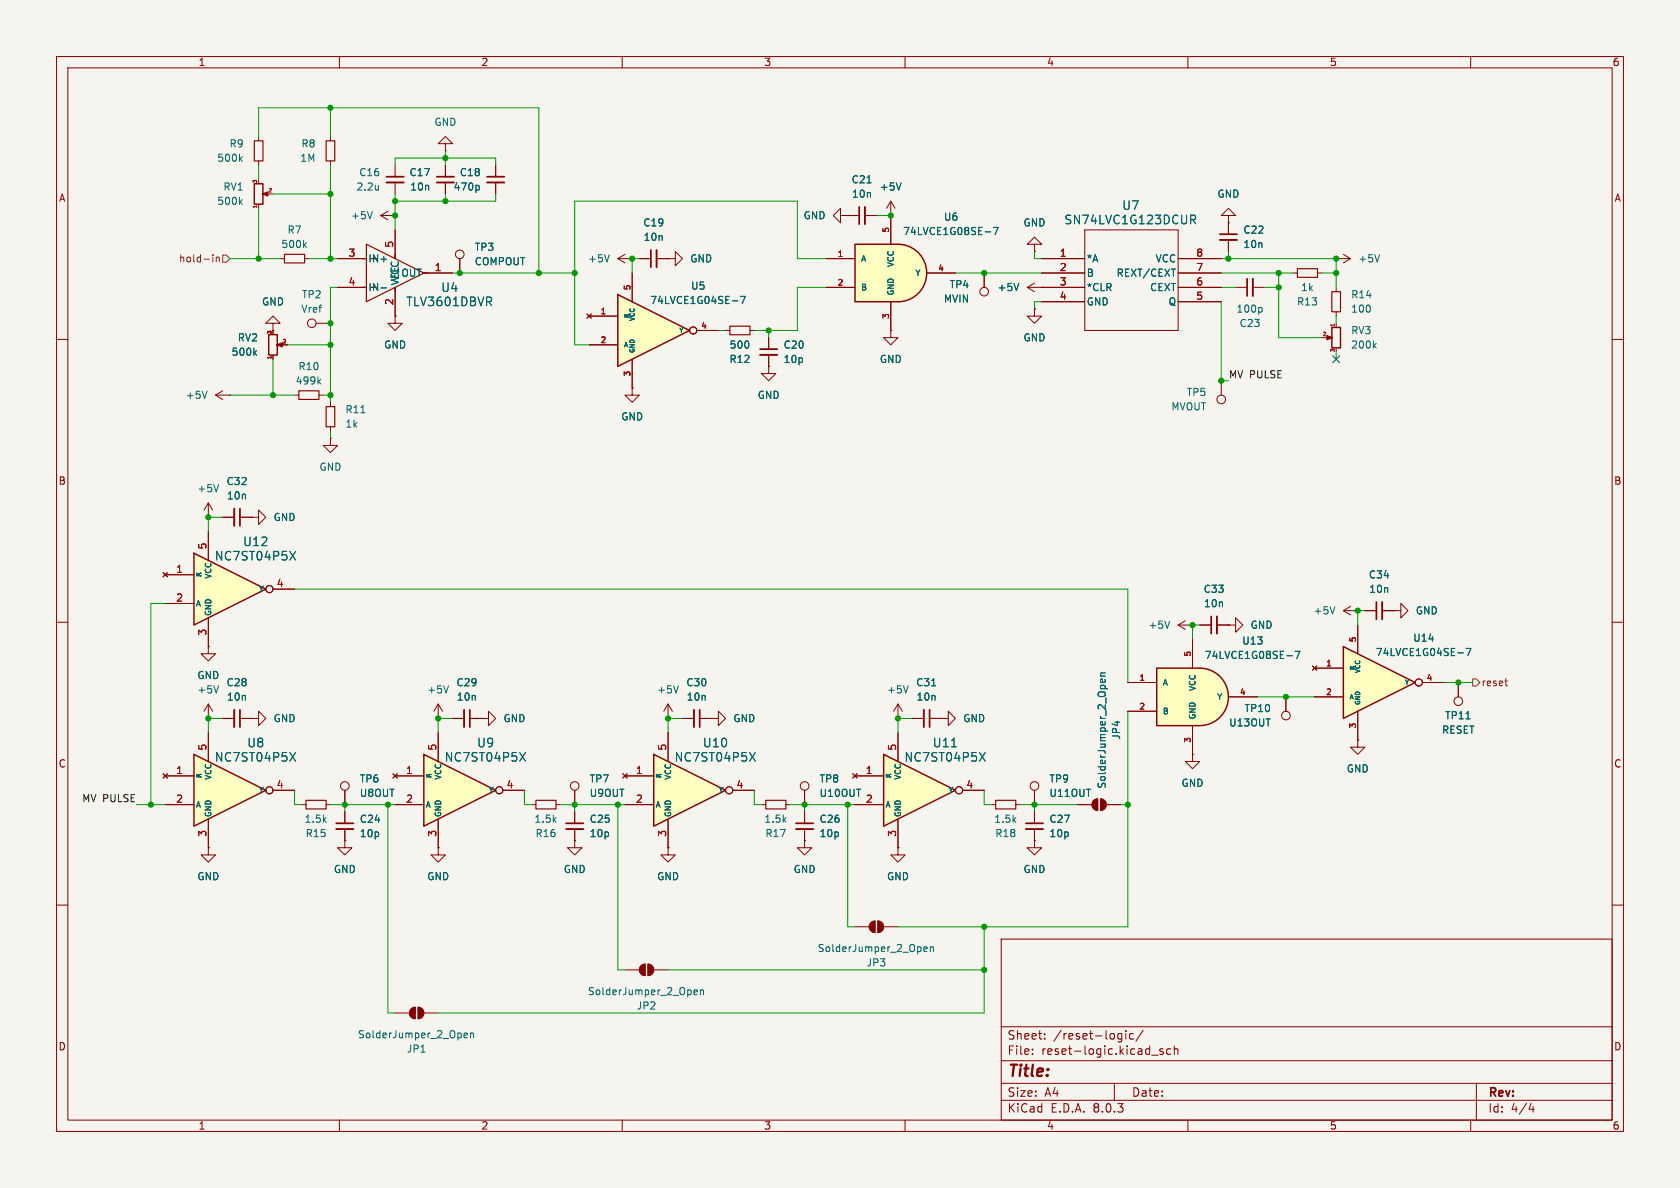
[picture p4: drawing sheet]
<svg xmlns="http://www.w3.org/2000/svg" width="297mm" height="210mm" viewBox="0 0 297 210" stroke-linecap="round" stroke-linejoin="round" font-family="sans-serif">
<path d="M0 0h297v210h-297z" fill="#f5f4ef" stroke="#f5f4ef" stroke-width=".18"/>
<g fill="none" stroke="#840000" stroke-width=".18">
<path d="M10 10h277v190h-277zM12 12h273v186h-273zM60 10v2M110 10v2M160 10v2M210 10v2M260 10v2M10 60h2M285 60h2M10 110h2M285 110h2M61 139.7v2.5"/>
<path d="M101.6 139.7v2.5M10 160h2M77.5 149.9v1.2h1.2l-1.2 1.3-1.3-1.3h1.3M77.5 149.9h.1M101.6 148.6v1.3h1.3l-1.3 1.2-1.3-1.2h1.3M101.6 148.6h.1M101.6 143.5v2M101.6 146.6v2M118.1 149.9v1.2h1.3l-1.3 1.3-1.3-1.3h1.3M118.1 149.9h.1M158.7 149.9v1.2h1.3l-1.3 1.3-1.2-1.3h1.2M158.7 149.9h.1"/>
<path d="M285 160h2M177 166h108v32h-108zM60 198v2M110 198v2M160 198v2M177 194.5h108M177 191.5h108M177 187.5h108M177 181.5h108M182.5 186.3v.1M182.5 185.5v.1M184.7 183.6v.1"/>
<path d="M184.7 182.8v.1M197 191.5v3M197.7 183.6h.6M197.7 182.8h.6M198.3 182.7v1.2l-.3 .3-.3-.1M199 182.2v.1M199 182.7v1M200.4 182.8l-.4-.1-.3 .3v.4l.1 .2h.6M202.1 182.1l-1.3 2M203.6 186.5h1.1M205.6 185.5l-.4-.1-.2 .2 .1 .2 .5 .2v.3h-.6M207 185.5l-.5-.1-.3 .3v.4l.2 .2h.6"/>
<path d="M207.6 185.5l.2-.1 .4 .1v.9M207.6 184.9v1.5M210 198v2M260 198v2M261 191.5v6.5M270.7 195l-.4 1.1h.9M271 195.6v1"/>
<circle cx="61" cy="138.9" r=".76"/>
<circle cx="101.6" cy="138.9" r=".76"/>
</g>
<path d="M100.1 146.6h3" fill="none" stroke="#840000" stroke-width=".33"/>
<path d="M100.1 145.5h3" fill="none" stroke="#840000" stroke-width=".3"/>
<path d="M156.2 133.4l12.7 6.3-12.7 6.4z" fill="#ffffc2"/>
<path d="M156.2 133.4l12.7 6.3-12.7 6.4z" fill="none" stroke="#840000" stroke-width=".25"/>
<g fill="none" stroke="#840000" stroke-width=".18">
<path d="M59.7 45.7h5.1M59.7 50.8h5.1M69.8 55.9v1.3h1.3l-1.3 1.2-1.2-1.2h1.2M69.8 55.9h.1M69.8 40.6v5.1M69.8 50.8v5.1M74.9 48.3h5.1M81.3 45.7v2.6M118.1 127h.1M118.1 124.5l-.8 1.2M118.1 124.5v2.5M118.1 124.5l.8 1.2"/>
<path d="M150.7 136.8l.8 .7M151.1 137.2h5.1M151.5 136.8l-.8 .7M158.7 127h.1M158.7 124.5v2.5M158.7 129.5v5.1M158.7 124.5l-.7 1.2M158.7 124.5l.8 1.2M161.3 127h2M164.3 127h2.1M166.4 127h1.2v-1.3l1.3 1.3-1.3 1.3v-1.3M166.4 127h.1"/>
<path d="M170.2 139.7h3.8M182.9 139.7v2.5M61 143.5v2M61 146.6v2M151.1 142.2h5.1M158.7 144.8v5.1M175.3 142.2h.7M179.6 142.2h.7M182.9 148.6v1.3h1.2l-1.2 1.2-1.3-1.2h1.3M182.9 148.6h.1M182.9 143.5v2M182.9 146.6v2"/>
<path d="M190.5 142.2h2.5M193.3 141.5l.8-.3v2.1a1.02 1.02 0 0 1-1-.7 1.02 1.02 0 0 1 .2-1.1zM194.6 141.2a1.02 1.02 0 0 1 1 1 1.02 1.02 0 0 1-1 1.1zM195.6 142.2h2.5M110.5 171.5h2.5M113.3 170.7l.7-.3v2.1a1.02 1.02 0 0 1-.9-.7 1.02 1.02 0 0 1 .2-1.1zM114.6 170.4a1.02 1.02 0 0 1 1 1.1 1.02 1.02 0 0 1-1 1zM115.6 171.5h2.5M151.1 163.8h2.6M154 163.1l.7-.3v2a1.02 1.02 0 0 1-.9-.6 1.02 1.02 0 0 1 .2-1.1zM155.2 162.8a1.02 1.02 0 0 1 1 1 1.02 1.02 0 0 1-1 1zM156.2 163.8h2.5"/>
<circle cx="81.3" cy="45" r=".76"/>
<circle cx="169.5" cy="139.7" r=".63"/>
<circle cx="182.9" cy="138.9" r=".76"/>
</g>
<g fill="none" stroke="#006464" stroke-width=".18">
<path d="M67.4 50.9h.9M194.6 119.5h.8M195.4 119h-.8v.3l.1 .2M119.9 121.2l-.4 1.3M160.6 121.2l-.5 1.3M164.7 121.2h.7M168.2 132h.9M173.2 133l1 1.6M174.2 133l-1 1.6M195.3 120.1l.1 .4-.2 .2-.6-.1v-.5h.3l.1 .6M122.7 175.4l.6-.1-.1-.2-.3-.1-.2 .2v.6h.5M123.8 175.1l.2-.1 .3 .1 .1 .7"/>
<path d="M123.8 175v.8M163.3 167.8l.6-.1v-.3h-.4l-.2 .2 .1 .6h.5M164.5 167.5l.1-.1h.3l.1 .8M164.5 167.4v.8"/>
</g>
<path d="M163.3 125.5v3M59.4 146.6h3.1M181.4 146.6h3" fill="none" stroke="#840000" stroke-width=".33"/>
<path d="M164.3 125.5v3M59.4 145.5h3.1M181.4 145.5h3" fill="none" stroke="#840000" stroke-width=".3"/>
<path d="M64 50.8h.8M64 45.7h.8M64.8 43.2l10.1 5.1-10.1 5zM69.8 45v.7M69.8 50.8v.8M74.9 48.3h.8M176 141.5h3.6v1.5h-3.6z" fill="none" stroke="#840000" stroke-width=".2"/>
<g fill="#840000" stroke="#840000" stroke-width=".18">
<path d="M155.2 162.8a1.02 1.02 0 0 1 1 1 1.02 1.02 0 0 1-1 1z"/>
<path d="M154 163.1l.7-.3v2a1.02 1.02 0 0 1-.9-.6 1.02 1.02 0 0 1 .2-1.1z"/>
<path d="M114.6 170.4a1.02 1.02 0 0 1 1 1.1 1.02 1.02 0 0 1-1 1z"/>
<path d="M113.3 170.7l.7-.3v2.1a1.02 1.02 0 0 1-.9-.7 1.02 1.02 0 0 1 .2-1.1z"/>
<path d="M194.6 141.2a1.02 1.02 0 0 1 1 1 1.02 1.02 0 0 1-1 1.1z"/>
<path d="M193.3 141.5l.8-.3v2.1a1.02 1.02 0 0 1-1-.7 1.02 1.02 0 0 1 .2-1.1z"/>
</g>
<path d="M109.2 52.1l12.7 6.3-12.7 6.4z" fill="#ffffc2"/>
<path d="M109.2 52.1l12.7 6.3-12.7 6.4z" fill="none" stroke="#840000" stroke-width=".25"/>
<g fill="none" stroke="#840000" stroke-width=".18">
<path d="M103.8 55.5l.7 .8M104.1 55.9h5.1M104.5 55.5l-.7 .8M109.2 45.7l1.3 .8M109.2 45.7h2.6M110.5 45l-1.3 .7M111.8 45.7h.1M111.8 48.3v5M113 45.7h2.1M116.1 45.7h2M118.1 45.7h1.3v-1.2l1.2 1.2-1.2 1.3v-1.3M118.1 45.7h.1"/>
<path d="M123.2 58.4h3.8M128.3 58.4h.7M132.6 58.4h.7M104.1 61h5.1M111.8 68.6v1.3h1.2l-1.2 1.2-1.3-1.2h1.3M111.8 68.6h.1M111.8 63.5v5.1M120.6 127h2.1M123.7 127h2M125.7 127h1.3v-1.3l1.3 1.3-1.3 1.3v-1.3M125.7 127h.1M142.2 139.7v2.5"/>
<circle cx="122.6" cy="58.4" r=".63"/>
<circle cx="142.2" cy="138.9" r=".76"/>
</g>
<path d="M107.7 45l-.4 1.3M129.5 53.2h.9M130.9 52.4h.9l-.6 1.3" fill="none" stroke="#006464" stroke-width=".18"/>
<path d="M129 57.7h3.6v1.5h-3.6z" fill="none" stroke="#840000" stroke-width=".2"/>
<path d="M116.1 44.2v3M122.7 125.5v3" fill="none" stroke="#840000" stroke-width=".33"/>
<path d="M115.1 44.2v3M123.7 125.5v3" fill="none" stroke="#840000" stroke-width=".3"/>
<path d="M115.6 133.4l12.7 6.3-12.7 6.4z" fill="#ffffc2"/>
<path d="M115.6 133.4l12.7 6.3-12.7 6.4z" fill="none" stroke="#840000" stroke-width=".25"/>
<g fill="none" stroke="#840000" stroke-width=".18">
<path d="M110.1 136.8l.8 .7M110.5 137.2h5.1M110.9 136.8l-.8 .7M118.1 129.5v5.1M129.5 139.7h3.8M110.5 142.2h5.1M118.1 144.8v5.1"/>
<circle cx="128.9" cy="139.7" r=".63"/>
</g>
<path d="M132.5 133l1 1.6M133.5 133l-1 1.6" fill="none" stroke="#006464" stroke-width=".18"/>
<path d="M74.9 133.4l12.7 6.3-12.7 6.4z" fill="#ffffc2"/>
<path d="M74.9 133.4l12.7 6.3-12.7 6.4z" fill="none" stroke="#840000" stroke-width=".25"/>
<g fill="none" stroke="#840000" stroke-width=".18">
<path d="M69.5 136.8l.7 .7M69.8 137.2h5.1M70.2 136.8l-.7 .7M77.5 127h.1M77.5 124.5v2.5M77.5 129.5v5.1M77.5 124.5l-.8 1.2M77.5 124.5l.7 1.2M80 127h2M83.1 127h2M85.1 127h1.3v-1.3l1.2 1.3-1.2 1.3v-1.3M85.1 127h.1"/>
<path d="M88.9 139.7h3.8M210.8 133.4v1.2h1.3l-1.3 1.3-1.3-1.3h1.3M210.8 133.4h.1M61 148.6v1.3h1.2l-1.2 1.2-1.3-1.2h1.3M61 148.6h.1M69.8 142.2h5.1M77.5 144.8v5.1"/>
<circle cx="88.3" cy="139.7" r=".63"/>
</g>
<path d="M79.3 121.2l-.4 1.3M91.9 133l1 1.6M92.9 133l-1 1.6" fill="none" stroke="#006464" stroke-width=".18"/>
<path d="M82 125.5v3" fill="none" stroke="#840000" stroke-width=".33"/>
<path d="M83.1 125.5v3" fill="none" stroke="#840000" stroke-width=".3"/>
<path d="M237.5 114.3l12.7 6.4-12.7 6.3z" fill="#ffffc2"/>
<path d="M237.5 114.3l12.7 6.4-12.7 6.3z" fill="none" stroke="#840000" stroke-width=".25"/>
<g fill="none" stroke="#840000" stroke-width=".18">
<path d="M208.3 110.5h2.5M208.3 110.5l1.2 .8M209.5 109.7l-1.2 .8M210.8 110.5h.1M212.1 110.5h2M215.1 110.5h2.1M232 117.7l.8 .8M232.4 118.1h5.1M232.8 117.7l-.8 .8M237.5 108l1.3 .7M237.5 108h2.5M238.8 107.2l-1.3 .8"/>
<path d="M240 108h.1M240 110.5v5.1M227.3 123.2v2.5M232.4 123.2h5.1M240 130.8v1.3h1.3l-1.3 1.3-1.2-1.3h1.2M240 130.8h.1M240 125.7v5.1M251.5 120.7h3.8M257.8 120.7v2.5"/>
<circle cx="227.3" cy="126.5" r=".76"/>
<circle cx="250.8" cy="120.6" r=".63"/>
<circle cx="257.8" cy="124" r=".76"/>
</g>
<path d="M206.8 109.8l-.4 1.3M236 107.3l-.4 1.2M257.7 115.4h1M259.2 114.6h.8l-.5 1.3M259.2 127.1h.7" fill="none" stroke="#006464" stroke-width=".18"/>
<path d="M215.1 109v3" fill="none" stroke="#840000" stroke-width=".33"/>
<path d="M214.1 109v3" fill="none" stroke="#840000" stroke-width=".3"/>
<path d="M204.5 118.1h7.6v10.2h-7.6z" fill="#ffffc2"/>
<path d="M212.1 118.1a5.1 5.1 0 0 1 5.1 5.1 5.1 5.1 0 0 1-5.1 5.1z" fill="#ffffc2" stroke="#ffffc2" stroke-width=".18"/>
<path d="M235.5 57.9h1.5v3.6h-1.5zM204.5 118.1h7.6a5.1 5.1 0 0 1 5.1 5.1 5.1 5.1 0 0 1-5.1 5.1h-7.6z" fill="none" stroke="#840000" stroke-width=".25"/>
<g fill="none" stroke="#840000" stroke-width=".18">
<path d="M217.2 38.1h1.2l-1.2-1.3-1.3 1.3h1.3v1.3M217.2 39.4h.1M217.2 39.4v2M157.5 58.4v1.3h1.2l-1.2 1.3-1.3-1.3h1.3M157.5 58.4h.1M174 48.3v2.5M184.1 45.7h7.7M184.1 48.3h7.7M184.1 50.8h7.7M184.1 53.3h7.7M191.8 40.6h16.5v17.8h-16.5zM208.3 45.7h7.6"/>
<path d="M208.3 48.3h7.6M208.3 50.8h7.6M208.3 53.3h7.6M217.2 42.4v2.1M218.4 50.8h2.1M221.5 50.8h2M228.6 48.3h.8M232.9 48.3h.8M233.7 59.7h1M236.2 45.7h.1M236.2 45.7h2.6M236.2 50.8v.8"/>
<path d="M236.2 55.1v.8M236.2 57.2v.6M237.5 45l1.3 .7M238.8 45.7l-1.3 .8M215.9 67.3v2.6M236.2 61.6v.6M210.8 113v5.1M217.2 110.5h1.2v-1.3l1.3 1.3-1.3 1.3v-1.3M217.2 110.5h.1M241.3 108h2M244.3 108h2.1M246.4 108h1.2v-1.3l1.3 1.3-1.3 1.2v-1.2"/>
<path d="M246.4 108h.1M199.4 120.7h5.1M199.4 125.7h5.1M210.8 128.3v5.1M217.2 123.2h5M134.6 142.2h.8M138.9 142.2h.8M142.2 148.6v1.3h1.3l-1.3 1.2-1.2-1.2h1.2M142.2 148.6h.1M142.2 143.5v2M142.2 146.6v2M69.8 179.1h2.6"/>
<path d="M72.7 178.4l.7-.3v2a1.02 1.02 0 0 1-.9-.6 1.02 1.02 0 0 1 .2-1.1zM73.9 178.1a1.02 1.02 0 0 1 1 1 1.02 1.02 0 0 1-1 1zM74.9 179.1h2.6"/>
<circle cx="174" cy="51.6" r=".76"/>
<circle cx="215.9" cy="70.6" r=".76"/>
</g>
<path d="M210.5 38h.6l.3 .3-.2 .5h-.7M210.9 38.8l.5 .8M222.9 54.3l.2 .3v.3l-.2 .3M243.9 45l-.4 1.3M242.9 61.1l.4 .4M243.3 60.7l-.5 .5M227.5 115.9h1M229 115.1h.8l-.5 1.3M82 183l.6-.1v-.2l-.4-.1-.2 .2 .1 .6h.5M83.2 182.7l.2-.1 .3 .1v.8M83.2 182.6v.9" fill="none" stroke="#006464" stroke-width=".18"/>
<path d="M215.6 42.4h3.1M221.5 49.3v3M244.3 106.4v3.1M140.7 146.6h3.1" fill="none" stroke="#840000" stroke-width=".33"/>
<path d="M215.6 41.4h3.1M220.5 49.3v3M243.3 106.4v3.1M140.7 145.5h3.1" fill="none" stroke="#840000" stroke-width=".3"/>
<path d="M229.4 47.5h3.5v1.5h-3.5zM235.5 51.6h1.5v3.5h-1.5zM135.4 141.5h3.5v1.5h-3.5z" fill="none" stroke="#840000" stroke-width=".2"/>
<g fill="#840000" stroke="#840000" stroke-width=".18">
<path d="M234.6 59.3l1 .4h-.3h.3l-1 .4z"/>
<path d="M73.9 178.1a1.02 1.02 0 0 1 1 1 1.02 1.02 0 0 1-1 1z"/>
<path d="M72.7 178.4l.7-.3v2a1.02 1.02 0 0 1-.9-.6 1.02 1.02 0 0 1 .2-1.1z"/>
</g>
<path d="M235.9 57.3v.3" fill="none" stroke="#a90000" stroke-width=".18"/>
<path d="M151.2 43.2h7.6v10.1h-7.6z" fill="#ffffc2"/>
<path d="M158.8 43.2a5.1 5.1 0 0 1 5 5.1 5.1 5.1 0 0 1-5 5z" fill="#ffffc2" stroke="#ffffc2" stroke-width=".18"/>
<path d="M45 32.5h1.5v3.6h-1.5zM151.2 43.2h7.6a5.1 5.1 0 0 1 5 5.1 5.1 5.1 0 0 1-5 5h-7.6z" fill="none" stroke="#840000" stroke-width=".25"/>
<g fill="none" stroke="#840000" stroke-width=".18">
<path d="M45.7 24.1v.8M45.7 28.4v.8M45.7 31.8v.6M45.7 36.2v.6M47.3 34.3h1M67.3 38.1h2.5M67.3 38.1l1.3 .8M68.6 37.3l-1.3 .8M69.8 38.1h.1M78.7 25.4h1.3l-1.3-1.3-1.2 1.3h1.2v1.3M78.7 26.7h.1M148.6 38.1v-1.3l-1.3 1.3 1.3 1.3v-1.3h1.3"/>
<path d="M149.9 38.1h.1M149.9 38.1h2M152.9 38.1h2M157.5 38.1h.1M157.5 35.6v7.6M157.5 35.6l-.8 1.2M157.5 35.6l.7 1.2M135.9 59.7v2M146 45.7h5.1M146 50.8h5.1M157.5 53.3v5.1M163.8 48.3h5.1"/>
<path d="M181.6 50.8h2.5M181.6 50.8l1.3 .8M182.9 54.6v1.3h1.2l-1.2 1.3-1.3-1.3h1.3M182.9 54.6h.1M182.9 43.2h1.2l-1.2-1.3-1.3 1.3h1.3v1.3M182.9 44.5h.1M182.9 50l-1.3 .8M184.1 50.8h.1M135.9 64.8v1.2h1.3l-1.3 1.3-1.3-1.3h1.3M135.9 64.8h.1M135.9 62.7v2.1M53.3 142.2h.8"/>
<path d="M57.7 142.2h.7M94 142.2h.7M98.3 142.2h.8"/>
</g>
<path d="M42.5 35.7l.3 .4M42.5 28l.3 .5M42.8 35.3l-.5 .5M42.8 27.7l-.5 .5M65.8 37.4l-.4 1.3M153.3 32.3h.7M159.3 32.3l-.4 1.3M174.2 41h.9M175.6 40.2h.9l-.6 1.3M180.1 50.1l-.4 1.3" fill="none" stroke="#006464" stroke-width=".18"/>
<path d="M45 24.9h1.5v3.5h-1.5zM54.1 141.5h3.6v1.5h-3.6zM94.7 141.5h3.6v1.5h-3.6z" fill="none" stroke="#840000" stroke-width=".2"/>
<path d="M152.9 36.6v3M134.4 62.7h3" fill="none" stroke="#840000" stroke-width=".33"/>
<path d="M151.9 36.6v3M134.4 61.7h3" fill="none" stroke="#840000" stroke-width=".3"/>
<path d="M46.4 34.3l1-.4v.8l-1-.4h.2z" fill="#840000" stroke="#840000" stroke-width=".18"/>
<path d="M45.4 36.3v.4" fill="none" stroke="#a90000" stroke-width=".18"/>
<path d="M34.3 97.8l12.7 6.3-12.7 6.4z" fill="#ffffc2"/>
<path d="M34.3 97.8l12.7 6.3-12.7 6.4z" fill="none" stroke="#840000" stroke-width=".25"/>
<g fill="none" stroke="#840000" stroke-width=".18">
<path d="M36.8 94v5.1M28.8 101.2l.8 .8M29.2 101.6h5.1M29.2 106.7h5.1M29.6 101.2l-.8 .8M36.8 114.3v1.3h1.3l-1.3 1.2-1.2-1.2h1.2M36.8 114.3h.1M36.8 109.2v5.1M48.3 104.1h3.8M36.8 127h.1M36.8 124.5v2.5M36.8 124.5l-.7 1.2"/>
<path d="M36.8 124.5l.8 1.2M39.4 127h2M42.4 127h2M44.4 127h1.3v-1.3l1.3 1.3-1.3 1.3v-1.3M44.4 127h.1"/>
<circle cx="47.6" cy="104.1" r=".63"/>
</g>
<path d="M51.2 97.5l1.1 1.5M52.3 97.5l-1.1 1.5M38.6 121.2l-.4 1.3" fill="none" stroke="#006464" stroke-width=".18"/>
<path d="M41.4 125.5v3" fill="none" stroke="#840000" stroke-width=".33"/>
<path d="M42.4 125.5v3" fill="none" stroke="#840000" stroke-width=".3"/>
<path d="M34.3 133.4l12.7 6.3-12.7 6.4z" fill="#ffffc2"/>
<path d="M47.5 59.2h1.5v3.6h-1.5zM34.3 133.4l12.7 6.3-12.7 6.4z" fill="none" stroke="#840000" stroke-width=".25"/>
<g fill="none" stroke="#840000" stroke-width=".18">
<path d="M58.4 24.1v.8M58.4 28.4v.8M69.8 29.2v2M69.8 32.3v2M78.7 29.2v2M78.7 32.3v2M87.6 29.2v2M87.6 32.3v2M149.9 38.1h.1M149.9 38.1h2M152.9 38.1h2M157.5 38.1h.1"/>
<path d="M157.5 38.1v5.1M217.2 39.4h.1M217.2 39.4v2M48.3 57.2h1.2l-1.2-1.3-1.3 1.3h1.3v1.2M48.3 58.4h.1M48.3 58.4v.7M49.5 45.7h.8M53.8 45.7h.8M55.9 57.2h2.5M59.7 45.7h5.1M59.7 50.8h5.1M69.8 55.9h.1"/>
<path d="M69.8 40.6v5.1M69.8 50.8v5.1M74.9 48.3h5.1M81.3 45.7v2.6M103.8 55.5l.7 .8M104.1 55.9h5.1M104.5 55.5l-.7 .8M111.8 48.3v5M113 45.7h2.1M116.1 45.7h2M118.1 45.7h.1M123.2 58.4h3.8"/>
<path d="M128.3 58.4h.7M132.6 58.4h.7M135.9 59.7v2M146 45.7h5.1M146 50.8h5.1M157.5 58.4h.1M157.5 53.3v5.1M163.8 48.3h5.1M174 48.3v2.5M182.9 54.6h.1M182.9 44.5h.1M184.1 50.8h.1"/>
<path d="M184.1 45.7h7.7M184.1 50.8h7.7M184.1 48.3h7.7M184.1 53.3h7.7M208.3 45.7h7.6M208.3 50.8h7.6M208.3 48.3h7.6M208.3 53.3h7.6M217.2 42.4v2.1M38.1 69.9l1.3 .7M38.1 69.9h2.5M39.4 69.1l-1.3 .8"/>
<path d="M40.6 69.9h.1M48.3 62.9v.6M49.8 61h1M52.1 69.9h.7M56.4 69.9h.7M58.4 77.5v1.2h1.3l-1.3 1.3-1.3-1.3h1.3M58.4 77.5h.1M58.4 71.1v.8M58.4 75.4v.8M104.1 61h5.1M111.8 68.6h.1M111.8 63.5v5.1"/>
<path d="M135.9 64.8h.1M135.9 62.7v2.1M36.8 91.4h.1M36.8 88.9v2.5M36.8 94v5.1M36.8 88.9l-.7 1.3M36.8 88.9l.8 1.3M39.4 91.4h2M42.4 91.4h2M44.4 91.4h1.3v-1.2l1.3 1.2-1.3 1.3v-1.3M44.4 91.4h.1M28.8 101.2l.8 .8"/>
<path d="M29.2 101.6h5.1M29.2 106.7h5.1M29.6 101.2l-.8 .8M36.8 114.3h.1M36.8 109.2v5.1M48.3 104.1h3.8M210.8 113v5.1M212.1 110.5h2M215.1 110.5h2.1M217.2 110.5h.1M232 117.7l.8 .8M232.4 118.1h5.1"/>
<path d="M232.8 117.7l-.8 .8M240 110.5v5.1M241.3 108h2M244.3 108h2.1M246.4 108h.1M28.8 136.8l.8 .7M29.2 137.2h5.1M29.6 136.8l-.8 .7M36.8 129.5v5.1M39.4 127h2M42.4 127h2M44.4 127h.1"/>
<path d="M48.3 139.7h3.8M61 139.7v2.5M69.5 136.8l.7 .7M69.8 137.2h5.1M70.2 136.8l-.7 .7M77.5 129.5v5.1M80 127h2M83.1 127h2M85.1 127h.1M88.9 139.7h3.8M101.6 139.7v2.5M110.1 136.8l.8 .7"/>
<path d="M110.5 137.2h5.1M110.9 136.8l-.8 .7M118.1 129.5v5.1M120.6 127h2.1M123.7 127h2M125.7 127h.1M129.5 139.7h3.8M142.2 139.7v2.5M150.7 136.8l.8 .7M151.1 137.2h5.1M151.5 136.8l-.8 .7M158.7 129.5v5.1"/>
<path d="M161.3 127h2M164.3 127h2.1M166.4 127h.1M170.2 139.7h3.8M182.9 139.7v2.5M199.4 120.7h5.1M199.4 125.7h5.1M210.8 133.4h.1M210.8 128.3v5.1M217.2 123.2h5M227.3 123.2v2.5M232.4 123.2h5.1"/>
<path d="M240 130.8h.1M240 125.7v5.1M251.5 120.7h3.8M257.8 120.7v2.5M29.2 142.2h5.1M36.8 149.9v1.2h1.3l-1.3 1.3-1.2-1.3h1.2M36.8 149.9h.1M36.8 144.8v5.1M61 148.6h.1M61 143.5v2M61 146.6v2M69.8 142.2h5.1"/>
<path d="M77.5 149.9h.1M77.5 144.8v5.1M101.6 148.6h.1M101.6 143.5v2M101.6 146.6v2M110.5 142.2h5.1M118.1 149.9h.1M118.1 144.8v5.1M142.2 148.6h.1M142.2 143.5v2M142.2 146.6v2M151.1 142.2h5.1"/>
<path d="M158.7 149.9h.1M158.7 144.8v5.1M182.9 148.6h.1M182.9 143.5v2M182.9 146.6v2M190.5 142.2h2.5M195.6 142.2h2.5"/>
<circle cx="55.1" cy="57.1" r=".76"/>
<circle cx="122.6" cy="58.4" r=".63"/>
<circle cx="47.6" cy="104.1" r=".63"/>
<circle cx="47.6" cy="139.7" r=".63"/>
<circle cx="88.3" cy="139.7" r=".63"/>
<circle cx="128.9" cy="139.7" r=".63"/>
<circle cx="169.5" cy="139.7" r=".63"/>
<circle cx="250.8" cy="120.6" r=".63"/>
</g>
<g fill="none" stroke="#006464" stroke-width=".18">
<path d="M66.9 32.8v.8M66.9 33.5h-.1M84.5 32.8l.2 .2v.4l-.2 .2M153.3 32.3h.7M159.3 32.3l-.4 1.3M210.5 38h.6l.3 .3-.2 .5h-.7M210.9 38.8l.5 .8M53.8 43.3l.4 .5M54.2 42.9l-.5 .5M67.4 50.9h.9M129.5 53.2h.9M130.9 52.4h.9l-.6 1.3"/>
<path d="M174.2 41h.9M175.6 40.2h.9l-.6 1.3M180.1 50.1l-.4 1.3M36.6 69.2l-.4 1.2M45 62.3l.4 .5M45.4 62l-.5 .4M56.3 67.4l.4 .5M56.7 67l-.5 .5M63.8 73h.7M38.6 85.7l-.4 1.2M51.2 97.5l1.1 1.5M52.3 97.5l-1.1 1.5"/>
<path d="M194.6 119.5h.8M195.4 119h-.8v.3l.1 .2M227.5 115.9h1M229 115.1h.8l-.5 1.3M257.7 115.4h1M259.2 114.6h.8l-.5 1.3M51.2 133l1.1 1.6M52.3 133l-1.1 1.6M91.9 133l1 1.6M92.9 133l-1 1.6M132.5 133l1 1.6M133.5 133l-1 1.6"/>
<path d="M164.7 121.2h.7M168.2 132h.9M173.2 133l1 1.6M174.2 133l-1 1.6M195.3 120.1l.1 .4-.2 .2-.6-.1v-.5h.3l.1 .6M259.2 127.1h.7"/>
</g>
<path d="M68.3 32.3h3.1M77.2 32.3h3.1M86.1 32.3h3.1M41.4 89.9v3.1" fill="none" stroke="#840000" stroke-width=".33"/>
<path d="M68.3 31.2h3.1M77.2 31.2h3.1M86.1 31.2h3.1M42.4 89.9v3.1" fill="none" stroke="#840000" stroke-width=".3"/>
<path d="M57.7 24.9h1.5v3.5h-1.5zM50.3 45h3.5v1.5h-3.5zM52.8 69.1h3.6v1.5h-3.6zM57.7 71.9h1.5v3.5h-1.5z" fill="none" stroke="#840000" stroke-width=".2"/>
<path d="M48.9 61l1-.4v.7l-1-.3h.2z" fill="#840000" stroke="#840000" stroke-width=".18"/>
<path d="M47.9 63v.4" fill="none" stroke="#a90000" stroke-width=".18"/>
<path d="M37.6 45v.2M37.6 45.5v.8M38.2 45.5v.8M38.2 45.6l.2-.1h.3l.1 .8M39.4 45.1h.6l.6 .6-.6 .7h-.6zM260.3 120h.7l.6 .7-.6 .6h-.7zM266 120.4h.5M266.3 121.2h.2" fill="none" stroke="#725600" stroke-width=".18"/>
<g fill="none" stroke="#009600" stroke-width=".18">
<path d="M58.4 19.1v5M45.7 24.1v-5h49.5v29.2M45.7 29.2v2.6M45.7 36.8v8.9M48.3 34.3h10.1M58.4 29.2v16.5M69.8 29.2v-1.3h17.8v1.3M69.8 34.3v6.3M78.7 26.7v2.5M78.7 34.3v1.3M87.6 34.3v1.3h-17.8M154.9 38.1h2.6"/>
<path d="M40.6 45.7h8.9M54.6 45.7h5.1M59.7 50.8h-1.3v20.3M80 48.3h21.6M113 45.7h-1.2v2.6M127 58.4h1.3M135.9 58.4v1.3M146 50.8h-5v7.6h-7.7M146 45.7h-5v-10.1h-39.4v25.4h2.5M168.9 48.3h15.2M182.9 44.5v1.2h1.2M184.1 53.3h-1.2v1.3"/>
<path d="M215.9 50.8h2.5M215.9 45.7h20.3v5.1M215.9 48.3h12.7M215.9 53.3v14h1.3M217.2 44.5v1.2M223.5 50.8h2.6M226.1 48.3v11.4h7.6M233.7 48.3h2.5M236.2 55.9v1.3M40.6 69.9h11.5M48.3 63.5v6.4M50.8 61h7.6"/>
<path d="M57.1 69.9h1.3M58.4 76.2v1.3M236.2 62.2v1.3M39.4 91.4h-2.6v2.6M29.2 106.7h-2.5v35.5M52.1 104.1h147.3v16.6M212.1 110.5h-1.3v2.5M241.3 108h-1.3v2.5M39.4 127h-2.6v2.5M52.1 139.7v2.5h1.2M80 127h-2.5v2.5M92.7 139.7v2.5h1.3"/>
<path d="M120.6 127h-2.5v2.5M133.3 139.7v2.5h1.3M161.3 127h-2.6v2.5M174 139.7v2.5h1.3M199.4 125.7v38.1h-40.7M222.2 123.2h10.2M255.3 120.7h5M24.1 142.2h5.1M58.4 142.2h11.4M61 142.2v1.3M68.6 142.2v36.9h1.2M99.1 142.2h11.4"/>
<path d="M101.6 142.2v1.3M109.2 142.2v29.3h1.3M139.7 142.2h11.4M142.2 142.2v1.3M149.9 142.2v21.6h1.2M180.3 142.2h10.2M182.9 142.2v1.3M198.1 142.2h1.3M118.1 171.5h55.9M174 163.8v15.3h-96.5"/>
</g>
<path d="M235.6 62.9l1.2 1.2M236.8 62.9l-1.2 1.2" fill="none" stroke="#000084" stroke-width=".18"/>
<g fill="#009600" stroke="#009600" stroke-width=".18">
<circle cx="58.4" cy="61" r=".46"/>
<circle cx="58.4" cy="69.9" r=".46"/>
<circle cx="45.7" cy="45.7" r=".46"/>
<circle cx="36.8" cy="91.4" r=".46"/>
<circle cx="58.4" cy="45.7" r=".46"/>
<circle cx="58.4" cy="57.2" r=".46"/>
<circle cx="48.3" cy="69.9" r=".46"/>
<circle cx="26.7" cy="142.2" r=".46"/>
<circle cx="61" cy="142.2" r=".46"/>
<circle cx="36.8" cy="127" r=".46"/>
<circle cx="78.7" cy="35.6" r=".46"/>
<circle cx="58.4" cy="34.3" r=".46"/>
<circle cx="69.8" cy="35.6" r=".46"/>
<circle cx="69.8" cy="38.1" r=".46"/>
<circle cx="58.4" cy="19.1" r=".46"/>
<circle cx="78.7" cy="27.9" r=".46"/>
<circle cx="81.3" cy="48.3" r=".46"/>
<circle cx="95.2" cy="48.3" r=".46"/>
<circle cx="101.6" cy="48.3" r=".46"/>
<circle cx="111.8" cy="45.7" r=".46"/>
<circle cx="77.5" cy="127" r=".46"/>
<circle cx="68.6" cy="142.2" r=".46"/>
<circle cx="109.2" cy="142.2" r=".46"/>
<circle cx="101.6" cy="142.2" r=".46"/>
<circle cx="158.7" cy="127" r=".46"/>
<circle cx="174" cy="171.5" r=".46"/>
<circle cx="174" cy="163.8" r=".46"/>
<circle cx="199.4" cy="142.2" r=".46"/>
<circle cx="149.9" cy="142.2" r=".46"/>
<circle cx="182.9" cy="142.2" r=".46"/>
<circle cx="118.1" cy="127" r=".46"/>
<circle cx="142.2" cy="142.2" r=".46"/>
<circle cx="217.2" cy="45.7" r=".46"/>
<circle cx="215.9" cy="67.3" r=".46"/>
<circle cx="174" cy="48.3" r=".46"/>
<circle cx="135.9" cy="58.4" r=".46"/>
<circle cx="157.5" cy="38.1" r=".46"/>
<circle cx="210.8" cy="110.5" r=".46"/>
<circle cx="227.3" cy="123.2" r=".46"/>
<circle cx="257.8" cy="120.7" r=".46"/>
<circle cx="240" cy="108" r=".46"/>
<circle cx="226.1" cy="48.3" r=".46"/>
<circle cx="236.2" cy="45.7" r=".46"/>
<circle cx="236.2" cy="48.3" r=".46"/>
<circle cx="226.1" cy="50.8" r=".46"/>
</g>
<text font-size="2.8" fill="#840000" x="178" y="190.9">Title:</text>
<g font-size="2.1" fill="#006464">
<text x="188.1" y="39.9">SN74LVC1G123DCUR</text>
<text x="198.3" y="37.3">U7</text>
<text x="77.9" y="51.8">U4</text>
<text x="71.7" y="54.3">TLV3601DBVR</text>
<text x="37.9" y="99.3">NC7ST04P5X</text>
<text x="42.9" y="96.7">U12</text>
<text x="37.9" y="134.8">NC7ST04P5X</text>
<text x="43.6" y="132.3">U8</text>
<text x="78.5" y="134.8">NC7ST04P5X</text>
<text x="84.3" y="132.3">U9</text>
<text x="119.2" y="134.8">NC7ST04P5X</text>
<text x="124.2" y="132.3">U10</text>
<text x="159.8" y="134.8">NC7ST04P5X</text>
<text x="164.8" y="132.3">U11</text>
</g>
<g font-size="2.1" fill="#840000">
<text x="178" y="184">Sheet:</text>
<text x="186.2" y="184">/reset-logic/</text>
<text x="178" y="186.7">File:</text>
<text x="184.1" y="186.7">reset-logic.kicad_sch</text>
<text x="178" y="196.9">KiCad</text>
<text x="178" y="194.1">Size:</text>
<text x="184.7" y="194.1">A4</text>
<text x="185.7" y="196.9">E.D.A.</text>
<text x="193.3" y="196.9">8.0.3</text>
<text x="200" y="194.1">Date:</text>
<text x="263" y="194.3">Rev:</text>
<text x="263" y="196.9">Id:</text>
<text x="267.1" y="196.9">4/4</text>
</g>
<g font-size="1.8" fill="#840000">
<text x="35" y="11.9">1</text>
<text x="85" y="11.9">2</text>
<text x="135" y="11.9">3</text>
<text x="185" y="11.9">4</text>
<text x="235" y="11.9">5</text>
<text x="285" y="11.9">6</text>
<text x="10.3" y="35.9">A</text>
<text x="285.3" y="35.9">A</text>
<text x="10.3" y="85.9">B</text>
<text x="285.3" y="85.9">B</text>
<text x="10.3" y="135.9">C</text>
<text x="285.3" y="135.9">C</text>
<text x="10.3" y="185.9">D</text>
<text x="285.3" y="185.9">D</text>
<text x="35" y="199.9">1</text>
<text x="85" y="199.9">2</text>
<text x="135" y="199.9">3</text>
<text x="185" y="199.9">4</text>
<text x="235" y="199.9">5</text>
<text x="285" y="199.9">6</text>
</g>
<g font-size="1.8" fill="#006464">
<text x="76.7" y="22.5">GND</text>
<text x="38.3" y="28.8">500k</text>
<text x="40.5" y="26.3">R9</text>
<text x="53" y="28.8">1M</text>
<text x="53.2" y="26.3">R8</text>
<text x="39.4" y="33.9">RV1</text>
<text x="62.9" y="33.9">2.2u</text>
<text x="63.4" y="31.3">C16</text>
<text x="72.3" y="31.3">C17</text>
<text x="72.4" y="33.9">10n</text>
<text x="80.1" y="33.9">470p</text>
<text x="81.2" y="31.3">C18</text>
<text x="150.5" y="32.6">C21</text>
<text x="150.5" y="35.2">10n</text>
<text x="155.4" y="33.9">+5V</text>
<text x="215.1" y="35.2">GND</text>
<text x="38.3" y="36.4">500k</text>
<text x="50.7" y="41.5">R7</text>
<text x="62" y="39">+5V</text>
<text x="113.6" y="40.2">C19</text>
<text x="142" y="39">GND</text>
<text x="159.5" y="41.8">74LVCE1G08SE-7</text>
<text x="166.8" y="39.2">U6</text>
<text x="180.8" y="40.2">GND</text>
<text x="219.7" y="41.5">C22</text>
<text x="49.6" y="44">500k</text>
<text x="65" y="46.6">IN+</text>
<text x="83.8" y="44.6">TP3</text>
<text x="83.8" y="47.1">COMPOUT</text>
<text x="103.9" y="46.6">+5V</text>
<text x="113.7" y="42.8">10n</text>
<text x="121.9" y="46.6">GND</text>
<text x="192" y="46.6">*A</text>
<text x="204.2" y="46.6">VCC</text>
<text x="219.7" y="44">10n</text>
<text x="240" y="46.6">+5V</text>
<text x="53.3" y="52.9">TP2</text>
<text x="65" y="51.7">IN-</text>
<text x="70.7" y="50.5" transform="rotate(-90 70.7 50.5)">VEE</text>
<text x="70.7" y="49.8" transform="rotate(-90 70.7 49.8)">VCC</text>
<text x="70.8" y="49.1">OUT</text>
<text x="114.8" y="53.9">74LVCE1G04SE-7</text>
<text x="122.1" y="51.4">U5</text>
<text x="166.8" y="53.7">MVIN</text>
<text x="167.8" y="51.2">TP4</text>
<text x="176.3" y="51.7">+5V</text>
<text x="192" y="49.1">B</text>
<text x="192" y="51.7">*CLR</text>
<text x="197.3" y="49.1">REXT/CEXT</text>
<text x="203.2" y="51.7">CEXT</text>
<text x="229.9" y="51.7">1k</text>
<text x="238.8" y="52.9">R14</text>
<text x="46.2" y="54.2">GND</text>
<text x="53.2" y="55.5">Vref</text>
<text x="192" y="54.2">GND</text>
<text x="206.5" y="54.2">Q</text>
<text x="218.5" y="55.5">100p</text>
<text x="219" y="58">C23</text>
<text x="229.2" y="54.2">R13</text>
<text x="238.8" y="55.5">100</text>
<text x="238.8" y="59.3">RV3</text>
<text x="40.9" y="63.1">500k</text>
<text x="41.9" y="60.6">RV2</text>
<text x="52.7" y="65.6">R10</text>
<text x="67.8" y="61.8">GND</text>
<text x="128.9" y="64.4">R12</text>
<text x="128.9" y="61.8">500</text>
<text x="138.4" y="61.8">C20</text>
<text x="138.4" y="64.4">10p</text>
<text x="155.4" y="64.4">GND</text>
<text x="180.8" y="60.6">GND</text>
<text x="238.8" y="61.8">200k</text>
<text x="32.7" y="70.7">+5V</text>
<text x="52.2" y="68.2">499k</text>
<text x="133.9" y="70.7">GND</text>
<text x="209.7" y="70.2">TP5</text>
<text x="61" y="73.3">R11</text>
<text x="61" y="75.8">1k</text>
<text x="109.7" y="74.5">GND</text>
<text x="207" y="72.7">MVOUT</text>
<text x="56.4" y="83.4">GND</text>
<text x="34.8" y="87.2">+5V</text>
<text x="40" y="86">C32</text>
<text x="40" y="88.5">10n</text>
<text x="48.3" y="92.3">GND</text>
<text x="212.7" y="105">C33</text>
<text x="212.8" y="107.5">10n</text>
<text x="241.9" y="102.5">C34</text>
<text x="242" y="105">10n</text>
<text x="202.9" y="111.4">+5V</text>
<text x="221" y="111.4">GND</text>
<text x="232.1" y="108.8">+5V</text>
<text x="249.7" y="113.6">U14</text>
<text x="250.2" y="108.8">GND</text>
<text x="212.9" y="116.7">74LVCE1G08SE-7</text>
<text x="219.5" y="114.1">U13</text>
<text x="243.1" y="116.2">74LVCE1G04SE-7</text>
<text x="34.8" y="122.8">+5V</text>
<text x="34.8" y="120.2">GND</text>
<text x="40" y="121.5">C28</text>
<text x="40" y="124.1">10n</text>
<text x="75.4" y="122.8">+5V</text>
<text x="80.6" y="121.5">C29</text>
<text x="80.7" y="124.1">10n</text>
<text x="116.1" y="122.8">+5V</text>
<text x="121.2" y="121.5">C30</text>
<text x="121.3" y="124.1">10n</text>
<text x="156.7" y="122.8">+5V</text>
<text x="161.9" y="121.5">C31</text>
<text x="161.9" y="124.1">10n</text>
<text x="48.3" y="127.9">GND</text>
<text x="88.9" y="127.9">GND</text>
<text x="129.5" y="127.9">GND</text>
<text x="170.2" y="127.9">GND</text>
<text x="198.2" y="130.9" transform="rotate(-90 198.2 130.9)">JP4</text>
<text x="217.2" y="128.6">U13OUT</text>
<text x="219.9" y="126.1">TP10</text>
<text x="254.8" y="129.9">RESET</text>
<text x="255.4" y="127.4">TP11</text>
<text x="238" y="136.8">GND</text>
<text x="63.5" y="138.5">TP6</text>
<text x="63.5" y="141.1">U8OUT</text>
<text x="104.1" y="138.5">TP7</text>
<text x="104.1" y="141.1">U9OUT</text>
<text x="144.8" y="138.5">TP8</text>
<text x="144.8" y="141.1">U10OUT</text>
<text x="185.4" y="138.5">TP9</text>
<text x="185.4" y="141.1">U11OUT</text>
<text x="195.7" y="139.5" transform="rotate(-90 195.7 139.5)">SolderJumper_2_Open</text>
<text x="208.8" y="139.3">GND</text>
<text x="53.8" y="145.6">1.5k</text>
<text x="53.9" y="148.2">R15</text>
<text x="63.5" y="145.6">C24</text>
<text x="63.5" y="148.2">10p</text>
<text x="94.4" y="145.6">1.5k</text>
<text x="94.6" y="148.2">R16</text>
<text x="104.1" y="145.6">C25</text>
<text x="104.1" y="148.2">10p</text>
<text x="135" y="145.6">1.5k</text>
<text x="135.2" y="148.2">R17</text>
<text x="144.8" y="145.6">C26</text>
<text x="144.8" y="148.2">10p</text>
<text x="175.7" y="145.6">1.5k</text>
<text x="175.9" y="148.2">R18</text>
<text x="185.4" y="145.6">C27</text>
<text x="185.4" y="148.2">10p</text>
<text x="34.8" y="155.8">GND</text>
<text x="58.9" y="154.5">GND</text>
<text x="75.4" y="155.8">GND</text>
<text x="99.6" y="154.5">GND</text>
<text x="116.1" y="155.8">GND</text>
<text x="140.2" y="154.5">GND</text>
<text x="156.7" y="155.8">GND</text>
<text x="180.8" y="154.5">GND</text>
<text x="144.5" y="168.5">SolderJumper_2_Open</text>
<text x="153.1" y="171">JP3</text>
<text x="103.8" y="176.1">SolderJumper_2_Open</text>
<text x="112.5" y="178.7">JP2</text>
<text x="63.2" y="183.7">SolderJumper_2_Open</text>
<text x="71.8" y="186.3">JP1</text>
</g>
<g font-size="1.8" fill="#725600">
<text x="31.5" y="46.6">hold-in</text>
<text x="261.8" y="121.5">reset</text>
</g>
<g font-size="1.8" fill="#a90000">
<text x="61.5" y="45.5">3</text>
<text x="69.6" y="43.9" transform="rotate(-90 69.6 43.9)">5</text>
<text x="187.3" y="45.5">1</text>
<text x="211.4" y="45.5">8</text>
<text x="61.5" y="50.5">4</text>
<text x="76.8" y="48">1</text>
<text x="187.3" y="48">2</text>
<text x="187.3" y="50.5">3</text>
<text x="187.3" y="53.1">4</text>
<text x="211.4" y="53.1">5</text>
<text x="211.4" y="50.5">6</text>
<text x="211.4" y="48">7</text>
<text x="69.6" y="54" transform="rotate(-90 69.6 54)">2</text>
<text x="31" y="101.3">1</text>
<text x="36.6" y="97.2" transform="rotate(-90 36.6 97.2)">5</text>
<text x="31" y="106.4">2</text>
<text x="48.8" y="103.9">4</text>
<text x="36.6" y="112.5" transform="rotate(-90 36.6 112.5)">3</text>
<text x="31" y="136.9">1</text>
<text x="36.6" y="132.8" transform="rotate(-90 36.6 132.8)">5</text>
<text x="71.7" y="136.9">1</text>
<text x="77.2" y="132.8" transform="rotate(-90 77.2 132.8)">5</text>
<text x="112.3" y="136.9">1</text>
<text x="117.9" y="132.8" transform="rotate(-90 117.9 132.8)">5</text>
<text x="153" y="136.9">1</text>
<text x="158.5" y="132.8" transform="rotate(-90 158.5 132.8)">5</text>
<text x="31" y="142">2</text>
<text x="48.8" y="139.4">4</text>
<text x="71.7" y="142">2</text>
<text x="89.5" y="139.4">4</text>
<text x="112.3" y="142">2</text>
<text x="130.1" y="139.4">4</text>
<text x="153" y="142">2</text>
<text x="170.7" y="139.4">4</text>
<text x="36.6" y="148" transform="rotate(-90 36.6 148)">3</text>
<text x="77.2" y="148" transform="rotate(-90 77.2 148)">3</text>
<text x="117.9" y="148" transform="rotate(-90 117.9 148)">3</text>
<text x="158.5" y="148" transform="rotate(-90 158.5 148)">3</text>
</g>
<g font-size="1.8" fill="#0f0f0f">
<text x="217.2" y="67">MV PULSE</text>
<text x="14.4" y="141.9">MV PULSE</text>
</g>
<g font-size="1.4" fill="#a90000">
<text x="157.2" y="41.3" transform="rotate(-90 157.2 41.3)">5</text>
<text x="148" y="45.5">1</text>
<text x="111.5" y="51.4" transform="rotate(-90 111.5 51.4)">5</text>
<text x="148" y="50.5">2</text>
<text x="165.8" y="48">4</text>
<text x="106.1" y="55.6">1</text>
<text x="123.8" y="58.2">4</text>
<text x="157.2" y="56.5" transform="rotate(-90 157.2 56.5)">3</text>
<text x="106.1" y="60.7">2</text>
<text x="111.5" y="66.7" transform="rotate(-90 111.5 66.7)">3</text>
<text x="239.8" y="113.6" transform="rotate(-90 239.8 113.6)">5</text>
<text x="210.6" y="116.2" transform="rotate(-90 210.6 116.2)">5</text>
<text x="234.3" y="117.9">1</text>
<text x="201.3" y="120.4">1</text>
<text x="201.3" y="125.5">2</text>
<text x="219.1" y="122.9">4</text>
<text x="234.3" y="122.9">2</text>
<text x="252.1" y="120.4">4</text>
<text x="210.6" y="131.4" transform="rotate(-90 210.6 131.4)">3</text>
<text x="239.8" y="128.9" transform="rotate(-90 239.8 128.9)">3</text>
</g>
<g font-size="1.4" fill="#006464">
<text x="152.1" y="46.5">A</text>
<text x="158.2" y="47.4" transform="rotate(-90 158.2 47.4)">VCC</text>
<text x="152.1" y="51.5">B</text>
<text x="158.2" y="52.3" transform="rotate(-90 158.2 52.3)">GND</text>
<text x="161.7" y="49">Y</text>
<text x="34.5" y="107.4">A</text>
<text x="37.6" y="102.4" transform="rotate(-90 37.6 102.4)">VCC</text>
<text x="45.6" y="104.9">Y</text>
<text x="37.6" y="109" transform="rotate(-90 37.6 109)">GND</text>
<text x="205.5" y="121.4">A</text>
<text x="211.6" y="122.3" transform="rotate(-90 211.6 122.3)">VCC</text>
<text x="215" y="123.9">Y</text>
<text x="205.5" y="126.5">B</text>
<text x="211.6" y="127.3" transform="rotate(-90 211.6 127.3)">GND</text>
<text x="37.6" y="138" transform="rotate(-90 37.6 138)">VCC</text>
<text x="78.2" y="138" transform="rotate(-90 78.2 138)">VCC</text>
<text x="118.8" y="138" transform="rotate(-90 118.8 138)">VCC</text>
<text x="159.5" y="138" transform="rotate(-90 159.5 138)">VCC</text>
<text x="34.5" y="143">A</text>
<text x="45.6" y="140.4">Y</text>
<text x="75.2" y="143">A</text>
<text x="86.3" y="140.4">Y</text>
<text x="115.8" y="143">A</text>
<text x="126.9" y="140.4">Y</text>
<text x="156.5" y="143">A</text>
<text x="167.5" y="140.4">Y</text>
<text x="37.6" y="144.5" transform="rotate(-90 37.6 144.5)">GND</text>
<text x="78.2" y="144.5" transform="rotate(-90 78.2 144.5)">GND</text>
<text x="118.8" y="144.5" transform="rotate(-90 118.8 144.5)">GND</text>
<text x="159.5" y="144.5" transform="rotate(-90 159.5 144.5)">GND</text>
</g>
<g font-size="1.1" fill="#006464">
<text x="112.4" y="56.9" transform="rotate(-90 112.4 56.9)">VCC</text>
<text x="119.9" y="59">Y</text>
<text x="110.2" y="61.6">A</text>
<text x="112.4" y="62.5" transform="rotate(-90 112.4 62.5)">GND</text>
<text x="240.7" y="119.2" transform="rotate(-90 240.7 119.2)">VCC</text>
<text x="238.5" y="123.8">A</text>
<text x="240.7" y="124.7" transform="rotate(-90 240.7 124.7)">GND</text>
<text x="248.2" y="121.3">Y</text>
</g>
<g font-size=".9" fill="#a90000">
<text x="45.5" y="32.5" transform="rotate(-90 45.5 32.5)">3</text>
<text x="47.3" y="34">2</text>
<text x="45.5" y="37" transform="rotate(-90 45.5 37)">1</text>
<text x="48" y="59.2" transform="rotate(-90 48 59.2)">3</text>
<text x="233.7" y="59.4">2</text>
<text x="236" y="57.9" transform="rotate(-90 236 57.9)">1</text>
<text x="48" y="63.7" transform="rotate(-90 48 63.7)">1</text>
<text x="49.8" y="60.7">2</text>
<text x="236" y="62.4" transform="rotate(-90 236 62.4)">3</text>
</g>
<g font-size=".7" fill="#006464">
<text x="110.2" y="56.4">NC</text>
<text x="34.5" y="102.1">NC</text>
<text x="238.5" y="118.6">NC</text>
<text x="34.5" y="137.6">NC</text>
<text x="75.2" y="137.6">NC</text>
<text x="115.8" y="137.6">NC</text>
<text x="156.5" y="137.6">NC</text>
</g>
</svg>
